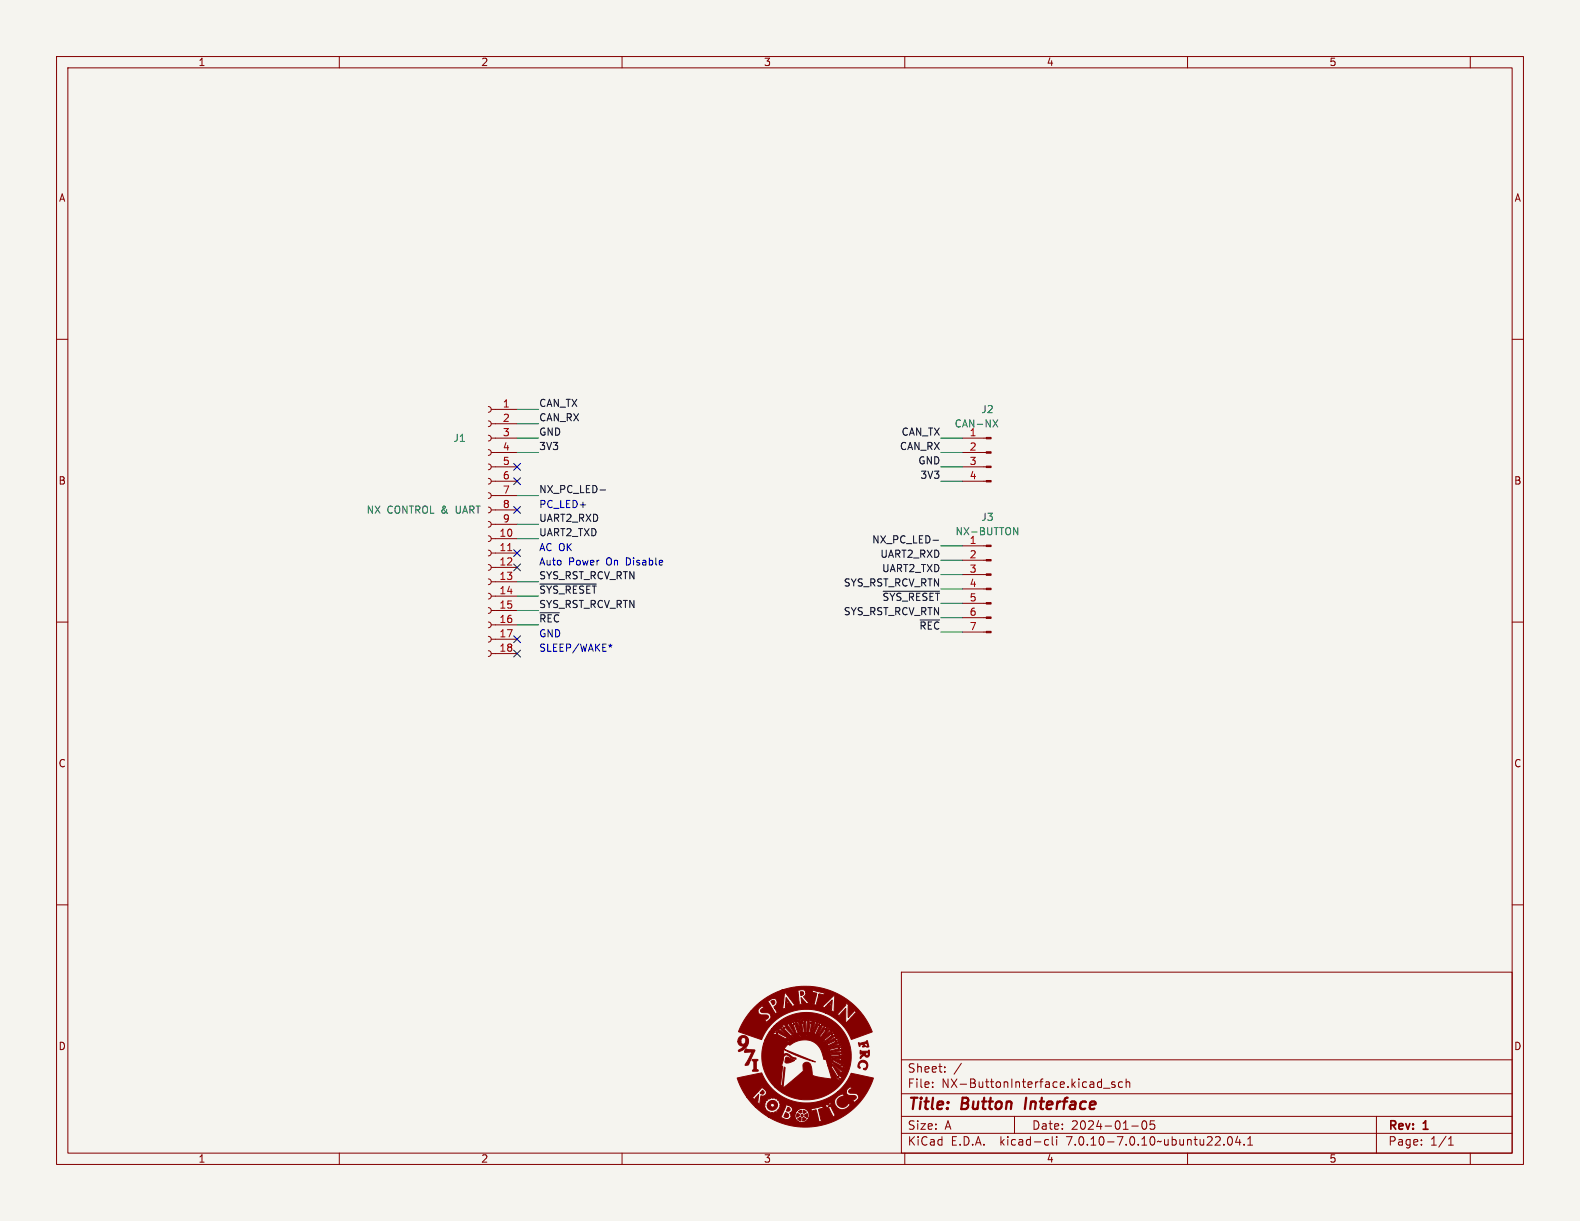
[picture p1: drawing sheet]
<svg xmlns="http://www.w3.org/2000/svg" width="279mm" height="216mm" viewBox="0 0 279 216" stroke-linecap="round" stroke-linejoin="round" font-family="sans-serif">
<path d="M0 0h279.4v215.9h-279.4z" fill="#f5f4ef" stroke="#f5f4ef" stroke-width=".18"/>
<g fill="none" stroke="#840000" stroke-width=".18">
<path d="M10 10h259.4v195.9h-259.4zM12 12h255.4v191.9h-255.4zM60 10v2M110 10v2M160 10v2M210 10v2M260 10v2M10 60h2M267.4 60h2M86.4 79.5l.3 .2 .2 .3-.2 .4-.3 .1M86.4 77l.3 .1 .2 .4-.2 .3-.3 .2M86.4 74.4l.3 .2 .2 .3-.2 .4-.3 .1"/>
<path d="M86.4 71.9l.3 .1 .2 .4-.2 .4-.3 .1M86.9 77.5h4.5M86.9 74.9h4.5M86.9 72.4h4.5M170.2 77.5h4.2M86.4 99.8l.3 .2 .2 .3-.2 .4-.3 .1M86.4 97.3l.3 .1 .2 .4-.2 .4-.3 .1M86.4 94.7l.3 .2 .2 .4-.2 .3-.3 .2M86.4 92.2l.3 .2 .2 .3-.2 .4-.3 .1M86.4 89.7l.3 .1 .2 .4-.2 .3-.3 .2M86.4 87.1l.3 .2 .2 .3-.2 .4-.3 .1M86.4 84.6l.3 .1 .2 .4-.2 .4-.3 .1"/>
<path d="M86.4 82l.3 .2 .2 .4-.2 .3-.3 .2M86.9 97.8h4.5M86.9 95.3h4.5M86.9 92.7h4.5M86.9 90.2h4.5M86.9 87.6h4.5M86.9 85.1h4.5M86.9 82.6h4.5M86.9 80h4.5M170.2 85.1h4.2M170.2 82.6h4.2M170.2 80h4.2"/>
<path d="M170.2 99.1h4.2M170.2 96.5h4.2M10 110h2M86.4 115.1l.3 .1 .2 .4-.2 .3-.3 .2M86.4 112.5l.3 .2 .2 .3-.2 .4-.3 .1M86.4 110l.3 .1 .2 .4-.2 .4-.3 .1M86.4 107.4l.3 .2 .2 .4-.2 .3-.3 .2M86.4 104.9l.3 .2 .2 .3-.2 .4-.3 .1M86.4 102.4l.3 .1 .2 .4-.2 .3-.3 .2M86.9 115.6h4.5M86.9 113h4.5M86.9 110.5h4.5"/>
<path d="M86.9 108h4.5M86.9 105.4h4.5M86.9 102.9h4.5M86.9 100.3h4.5M170.2 111.8h4.2M170.2 109.2h4.2M170.2 106.7h4.2M170.2 104.1h4.2M170.2 101.6h4.2M267.4 110h2M10 160h2M267.4 160h2"/>
<path d="M159.4 171.9h108v32h-108zM159.4 197.4h108M159.4 193.4h108M159.4 187.4h108M164.9 192.1v.2M164.9 191.4v.1M167.1 189.4v.2M167.1 188.7v.1M170 188l-1.3 1.9M179.4 197.4v3M194.6 191.3l.2 .1M194.8 190.8v1.5"/>
<path d="M194.8 192.2l-.2 .1M195.1 192.4h1.2M197.1 191.4l-.3-.1-.2 .2v.2l.5 .2v.3h-.5M198.5 191.4l-.4-.1-.3 .3v.4l.1 .2h.6M199.1 191.4l.3-.1 .3 .1 .1 .9M199.1 190.8v1.5M200.1 199.1h1.2M202.1 198.3l.2-.1a.81 .81 0 0 1 .6 .6 .81 .81 0 0 1-.3 .8l-.2 .1a.81 .81 0 0 1-.3-1.4zM204.1 198.2h-.7v.7l.2-.1h.5l.1 .2-.1 .5-.2 .2-.5-.2M243.4 197.4v6.5M60 203.9v2M110 203.9v2"/>
<path d="M159.4 200.4h108M160 203.9v2M185 201.5l.4 .1M185.4 202.4l-.4 .1M186.1 201v1.3l.2 .2M186.9 201v.1M186.9 201.5v1M210 203.9v2M216.4 202.3v.2M217.3 201.1l.1-.1a.81 .81 0 0 1 .6 .6 .81 .81 0 0 1-.3 .8l-.1 .1a.81 .81 0 0 1-.6-.6 .81 .81 0 0 1 .3-.8zM218.9 200.9l-.4 1.1h.9M219.2 201.5v1"/>
<path d="M220 202.3v.2M220.6 202.5h.9M220.6 201.4l.5-.4v1.5M251.4 202.3v.2M251.4 201.6v.1M256.1 202.5h.9M256.1 201.4l.5-.4v1.5M260 203.9v2"/>
</g>
<path d="M181.5 194.1l-.3 2" fill="none" stroke="#840000" stroke-width=".4"/>
<g fill="#840000" stroke="#840000" stroke-width=".18">
<path d="M130.4 190.6l4.3-.9a8.5 8.5 0 0 0 10 5.1h2.9l.1 .6 .5 .6-.1 .1h.3a1.43 1.43 0 0 0 1.9-.8l-.2-.3-.4 .5a.99 .99 0 0 1-1.6-.3 .99 .99 0 0 1 1-1.4l.1 .2 .2-.1-.2-.2a.32 .32 0 0 0-.2-.3 .32 .32 0 0 0-.4 .2l-.8 .6-.2 .6h-2.9a8.4 8.4 0 0 0 3.4-1.8l1.5 .1a.66 .66 0 0 0 .6 .6h.6a.42 .42 0 0 1 .6 .2 .42 .42 0 0 1-.4 .6l-.1-.1a.22 .22 0 0 0-.1 .2 .22 .22 0 0 0 .2 .2 .17 .17 0 0 0 .2 .2 .17 .17 0 0 0 .1-.2v-.1a.76 .76 0 0 0 .4-1.1l-.4-.3h-1a.35 .35 0 0 1-.2-.5 .35 .35 0 0 1 .5-.1l.1-.2-.4-.4-.5 .5-.2 .4h-1.5l.2-.1a13.7 13.7 0 0 0 2.3-3.1l3.8 .8a3.3 3.3 0 0 1-.7 1.8 12.7 12.7 0 0 1-17.9 5.1h2.1l.4 .2a1.45 1.45 0 0 0 1.2 .2l.4-.4v-.3h.6l.1 .1-.1 .1 .1 .1-.1 .1 .2 .1-.1 .1h.1l-.1 .1 .2 .1-.1 .1h.2v.1h.1l.1 .2 .1-.1 .2 .2 .1-.1 .1 .2 .1-.1 .3 .1 .1-.1h.1v-.1l.2 .1v-.2l.1 .1v-.2l.2 .1v-.2h.2l-.1-.1h.2l-.1-.2h.2l-.1-.1 .1-.1v-.3l.1-.1-.1-.1 .1-.1-.2-.2 .1-.1-.1-.1v-.1h-.2l.1-.2h-.2l.1-.1h-.2v-.1h-.1l-.1-.1-.1 .1-.1-.2h1.2l.2 .7 .1-.2 .6-.2 .4 1.6a.22 .22 0 0 1 .1 .3 .22 .22 0 0 1-.2 .1l.2 .2 .6-.2 .1-.2a.4 .4 0 0 1-.5-.5l-.1-.7a.41 .41 0 0 1-.1-.6 .41 .41 0 0 1 .6-.1v.1a.34 .34 0 0 0 .2-.3 .34 .34 0 0 0-.1-.3h.5l.1 .1a.86 .86 0 0 1 .8 .9l.2 .5a.28 .28 0 0 0 .2 .4 .28 .28 0 0 0 .4-.2l-.3-.6a1.42 1.42 0 0 1-.3-1.5l-.1-.1a.21 .21 0 0 0-.3-.2 .21 .21 0 0 0-.1 .3l-.3 .2v-.4l-.3 .6h-.5l-.1-.1-.1 .1-1.6 .4h-2.3v.1l-.1-.1-.1 .2-.1-.1v.2h-.2l.1 .1-.3 .1 .1 .1-.1-.1v.2l-.1 .1 .1 .1h-.2l.1 .2-.1 .1h-.6l-.2-.4a.68 .68 0 0 0 .4-.8 .68 .68 0 0 0-.7-.5l-.5-.2 .1 .3-.2 .5-.6 1.3-.2-.1-.1 .2h-2.1l-2.2-1.8 1.7 .1 .1 .3-.2 .2 .3-.1 .1 .2v.3l.2-.1 .4 .1v.2l.4-.2 .2 .2 .1-.2 .2-.1 .3 .1a.36 .36 0 0 1 .4-.5v-.2l.3-.3a.28 .28 0 0 1-.2-.2 .28 .28 0 0 1 .2-.3 .28 .28 0 0 1-.3-.2 .28 .28 0 0 1 .2-.3 .31 .31 0 0 1-.4-.1 .31 .31 0 0 1-.1-.4 .28 .28 0 0 1-.4 .1 .28 .28 0 0 1-.1-.3 .34 .34 0 0 1-.4 .2 .34 .34 0 0 1-.3-.2 .3 .3 0 0 1-.2 .3 .3 .3 0 0 1-.3-.1v.2l-.2 .2h-.3a.31 .31 0 0 1 .1 .4 .31 .31 0 0 1-.4 .1 .3 .3 0 0 1 .3 .3 .3 .3 0 0 1-.3 .3h-1.4l-1.6-1.8h.9l.6 .6a.94 .94 0 0 1 .6-.9l.1-.1-.2 1.2a.59 .59 0 0 0 .5 .6 .84 .84 0 0 1 0-1v-.3a.32 .32 0 0 1 .5-.2h.1a.69 .69 0 0 0 .5-.7 .69 .69 0 0 0-.6-.6l-.4-.3v.2l-1.4 1.6-.2-.1h-1l-1.1-1.8z"/>
<path d="M136.9 181.4l.4-.3h1.8l1.3 1.8 .2-.1 3.6 .1 .7-1.4a.45 .45 0 0 0 .4-.3 .45 .45 0 0 0-.1-.5l-.1 .3h-.2v-.3l-.3 .3v.5l-.6 1.3h-3.4l-1-1.5-.1-.5h.4l.1 .3a3.2 3.2 0 0 1 .9 1.7l.2-.1 2.6 .1 .8-2.2-.1-.1-.1 .2-.1-.2-.1 .1v.3l-.6 1.8h-2.4l-.5-1.3 .1-.6-.3-.3h.4l.2 .4 .5 1.8 .2-.1-.4-1.9h.3l.2 .4 .2 1.5 1.2 .1 .1-.5a2.35 2.35 0 0 1 .4-1.5l-.1-.4-.1 .3-.2-.1 .1-.3a.62 .62 0 0 0-.2 .9l-.2 1.5h-.8l-.2-1.6 .2-.5h.2l.1 .3v1.6a.13 .13 0 0 0 0 .2 .13 .13 0 0 0 .2-.1v-1.7l.2-.4-.1-.1a.17 .17 0 0 1-.2 .2 .17 .17 0 0 1-.1-.3l-.1 .3h-.2l-.3-.4 .1 .3-.2 .1-.2-.2v.4h-.3v-.3l-.2-.1v.3l-.2-.2-.5 .1-.1 .3h-.1l-.1-.3-.2 .3h-.5a.18 .18 0 0 1 0 .3 .18 .18 0 0 1-.2 0 .18 .18 0 0 1-.1-.2v.2h-1.8a7.8 7.8 0 0 1 10.2-.5 7.8 7.8 0 0 1 1.9 10.1 8 8 0 0 1-12.4 1.4l1 .1 .3-.3 .4-3.2 .1 .1-.3 3.6 3.3-2.8 .3-.4a1.04 1.04 0 0 1 .2-1.3 .9 .9 0 0 1 1.2 1l.1 .6a.61 .61 0 0 0 .7 .9l2.8 .4-.7-2.3h.5l.4 .7a2.12 2.12 0 0 1 .7 1.6l.4 .3v-.4h.2l.1 .3a.55 .55 0 0 0 .1-.6 .55 .55 0 0 0-.6-.3l-1-1.7-.8 .1-.1-.5h.6l.4 .2 1.2 1.2 .2 .4h.3a.17 .17 0 0 1-.2-.1 .17 .17 0 0 1 .1-.2 .17 .17 0 0 1 .2 .1l-1.6-1.4-.2-.4h-.3a.16 .16 0 0 1 .2 .2 .16 .16 0 0 1-.3 0h-.6l-.2-.5h.9l.6 .4a2.37 2.37 0 0 1 1.3 .9l.4-.1-.2-.1v-.2h.3l-.3-.3h-.5l-1.5-.8-.1 .2h-.9v-.2h-.4l-.1-.2a3.4 3.4 0 0 0-3.1-3.2 4.1 4.1 0 0 0-2.8 .9l-.4-.2-.7 .9 5.6 2.3-3.2-1.1-2.4-1.2v1a1.03 1.03 0 0 1 1.5 .4l.7 .2v.2l-.6-.1-1.1-.7-.5 .2-.1 .7-.3 1.1 .2 .1-.4 3.5h-1a7.6 7.6 0 0 1-2-7.6l4.6 .1a6 6 0 0 1 3-1 3.7 3.7 0 0 1 3.3 3.5l-.1-.6h.4l.1 .4 .1-.1a.3 .3 0 0 0 0-.3 .3 .3 0 0 0-.3-.1 .45 .45 0 0 1-.5-.6l.4-.1 .1 .3h.1a.36 .36 0 0 0-.1-.4 .36 .36 0 0 0-.5 .1l-.2-.3a.24 .24 0 0 1-.1-.4 .24 .24 0 0 1 .4 .1l.1 .1h.1l-.2-.5-.6 .2-.1-.1a.32 .32 0 0 1-.3-.3 .32 .32 0 0 1 .3-.3l.2 .2h.2l-.4-.4-.4 .4-.3-.3a.24 .24 0 0 1-.3-.2 .24 .24 0 0 1 .2-.3l.4 .2v-.1l-.6-.3a.35 .35 0 0 1-.1 .5 .35 .35 0 0 1-.5-.1 .3 .3 0 0 1-.3-.2 .3 .3 0 0 1 0-.3l.5 .1v-.1l-.7-.2v.5h-.9a.18 .18 0 0 1-.1-.3 .18 .18 0 0 1 .3-.1h.2l-.3-.1a.28 .28 0 0 0-.4 .1 .28 .28 0 0 0 .1 .4l-1 .2-.1-.3 .5-.2h-.3a.25 .25 0 0 0-.3 .2 .25 .25 0 0 0 .1 .3l-.5 .3a.28 .28 0 0 1-.2 .1 .28 .28 0 0 1-.3-.2l.4-.4-.5 .3 .2 .4-.3 .2h-4.5l.3-.6h3.8a.37 .37 0 0 0 .5 .4l-.3-.4 .5-.3a.23 .23 0 0 1 .4-.1 .23 .23 0 0 1 0 .3l-.2 .2 .5-.2-.2-.4 .7-.2a.23 .23 0 0 1 .3-.1 .23 .23 0 0 1 0 .4l-.4 .1 .4-.1a.3 .3 0 0 0 .3-.1 .3 .3 0 0 0-.1-.4h1.1v.4h-.5h.7v-.5l1 .3a.3 .3 0 0 1-.1 .3 .3 .3 0 0 1-.4 0h-.1l.6 .2 .2-.5 .7 .3a.24 .24 0 0 1 .1 .3 .24 .24 0 0 1-.2 .2l-.4-.1a.4 .4 0 0 0 .4 .2 .4 .4 0 0 0 .3-.3l.7 .6-.4 .2-.3-.1a.37 .37 0 0 0 .3 .3 .37 .37 0 0 0 .4-.2h.1l.4 .7-.4 .1-.2-.3h-.1l.1 .2a.41 .41 0 0 0 .7 0l.1 .6a.22 .22 0 0 1 0 .3 .22 .22 0 0 1-.3-.1l-.1-.3-.1 .1a.35 .35 0 0 0 .1 .4 .35 .35 0 0 0 .5-.1h.1l.1 .8h-.5v-.4v.5l.8-.1v.1l1.9 .5 .3-.1a.17 .17 0 0 1-.3-.1 .17 .17 0 0 1 .2-.2l-2.3-.2-.1-.5h.3v.2h1.3a.63 .63 0 0 0 .8 .1l-.2-.2 .1-.1h.2a.45 .45 0 0 0-.4-.2 .45 .45 0 0 0-.4 .2h-1.7l-.1-.4h.3a.43 .43 0 0 0 .7 .1l1.4-.1 .1-.1-.2-.1v-.1h.3a.74 .74 0 0 0-.9 .1l-1.7 .2-.1-.5h.3v.2l1.6-.3a.43 .43 0 0 0 .4 .1 .43 .43 0 0 0 .3-.4 .18 .18 0 0 1-.2 .1 .18 .18 0 0 1-.2-.1l.3-.2-.5-.1-.4 .3-1.3 .4h-.3l-.2-.4h.3l.1 .2 1.5-.6a.46 .46 0 0 0 .6-.3 .16 .16 0 0 1-.2 .2 .16 .16 0 0 1-.1-.2 .16 .16 0 0 1 .1-.2l-2 .9h-.3l-.3-.5h.3l.2 .2 1.2-.6h.6l.3-.3h-.4v-.1l.3-.2a.67 .67 0 0 0-.9 .4l-1.3 .6h-.3l-.2-.4h.3l.1 .2 1.4-.9 .4-.1 .1-.1-.3-.1 .1-.2h-.2l-.2 .3-1.4 .9h-.3l-.4-.4h.4l.1 .2 1.3-1a.45 .45 0 0 0 .4-.1 .45 .45 0 0 0 .1-.5l-.2 .3-.1-.1 .1-.3-.4 .2-.2 .4-1.1 .9h-.4l-.4-.3h.4a.23 .23 0 0 0 .3 0 .23 .23 0 0 0 .1-.2l1.3-1.1v-.3l-.2 .2v-.3l-.1 .1-.2 .4-1.2 1.2h-.4l-.5-.3h.5l.2 .1 .2-.3a2.11 2.11 0 0 1 1.1-1v-.4a.16 .16 0 0 1-.2 .1 .16 .16 0 0 1-.1-.2 .16 .16 0 0 1 .3-.1 .5 .5 0 0 0-.6 .6l-.9 1.2h-.5l-.7-.3 1 .1 .8-1.4 .3-.2v-.2a.16 .16 0 0 1-.3 0 .16 .16 0 0 1 .2-.2 .51 .51 0 0 0-.4 .6l-.8 1.3h-.8a5.8 5.8 0 0 0-4.6 .9h-3.8l.7-1.4h.7l.1 .3 .2 .1a1.47 1.47 0 0 1 1.3 .5l.6 .3 .4-.2-.4-.2a2.26 2.26 0 0 1-1.4-1l-.6-.1 .1 .1a.15 .15 0 0 1 0 .3 .14 .14 0 0 1-.2-.1l-.1-.1-.7 .1 .4-.6h1.1l1.9 1.5 .2-.1-1.7-1.6h-.3l.2 .2v.1l-1.4-.1 .4-.4h1.3l.2 .4 .5 .2 1.1 1.1 .3-.2-1.2-1.2a.59 .59 0 0 0-.8-.6 .22 .22 0 0 1 .3 .1 .22 .22 0 0 1-.1 .3l-.3-.2z"/>
<path d="M133 187.3h.1a.79 .79 0 0 1 .9 .2 .61 .61 0 0 0-.3 .8v.2a.51 .51 0 0 0 .4 .8l-.1 .1h-.7a.19 .19 0 0 1-.2-.1 .19 .19 0 0 1 .2-.2v-.9a.45 .45 0 0 0-.3-.7z"/>
<path d="M152.1 187.7a.87 .87 0 0 1 1.3 .2 .87 .87 0 0 1-.5 1.3l-.2-.2a.62 .62 0 0 0 .6-.8 .62 .62 0 0 0-.9-.4 .61 .61 0 0 0-.3 1.1 .42 .42 0 0 1-.4-.3 .42 .42 0 0 1 .1-.5z"/>
<path d="M131.9 185.5l1.2 .1a.25 .25 0 0 1 .4 .1 .25 .25 0 0 1-.1 .3l-.8 1.7a.65 .65 0 0 1-.8 .7l1.2-2.4-1 .1a.25 .25 0 0 1-.4-.1 .25 .25 0 0 1 .2-.4z"/>
<path d="M152.1 185.8l.2 .1h.8l.6-.2a1.11 1.11 0 0 1-.3 1.2h-.3a.35 .35 0 0 0-.3-.3 .35 .35 0 0 0-.3 .2l-.3 .4a.74 .74 0 0 1 .6-1h-.4l-.2 .2-.1-.2h.9a.32 .32 0 0 0 .2 .4 .32 .32 0 0 0 .3-.4h-1.4z"/>
<path d="M130.7 183.4a1 1 0 0 1 1.4 0 1 1 0 0 1 .1 1.3 1.63 1.63 0 0 1-1.6 1.2v-.2l1-.7a.91 .91 0 0 1-1.1-.7v-.1h.5a.46 .46 0 0 0 .6 .4 .46 .46 0 0 0 .3-.6 .45 .45 0 0 0-.5-.5 .45 .45 0 0 0-.4 .6v.1h-.5z"/>
<path d="M151.8 184.4h.5a1.29 1.29 0 0 0 1.1-.4l.2 .8a.22 .22 0 0 1 0 .3 .22 .22 0 0 1-.3 .1v-.3a.3 .3 0 0 0 0-.4 .3 .3 0 0 0-.4 .1v.3l.2 .1-.5 .1h-.1a.21 .21 0 0 0 .1-.4 .2 .2 0 0 0-.3 0l-.2 .1v.2h-.1z"/>
<path d="M133.4 178.1l.9-.8h1.2a.81 .81 0 0 1 .8 .7l.4 .6a.52 .52 0 0 1 .1 .7l.9-.4-.1-.1-.2 .1-.4-.6h1.3v.1l.8-.2-.2-.1v-.8h.2a.14 .14 0 0 0 .2 .1 .14 .14 0 0 0 0-.2 .14 .14 0 0 0-.2 0l-.2 .1 .1-.9 .7 .9a.43 .43 0 0 1 .2 .7h5.4l.8 .2a.52 .52 0 0 1 .3-.7l.3 .1a.14 .14 0 0 0 .1 .1 .14 .14 0 0 0 .1-.1l-.1-.2-.4 .1 .8-.7-.1 1.7-.3 .1 .8 .4 .1-.1a.91 .91 0 0 1-.2-1l.1-1.7a.38 .38 0 0 0-.6 .3l-1.7 1.5h-5.4l.6-.2h4h-4l.2-.1v-.1h-.3l-1.3-1.8a.22 .22 0 0 0-.3-.3 .22 .22 0 0 0-.1 .4l-.3 2.3-1.4 .1a.22 .22 0 0 1-.1-.3 .22 .22 0 0 1 .2-.2l.3-.3v-.4a.65 .65 0 0 0-.5-.6 .65 .65 0 0 0-.7 .3l-.7 .5h-1.2l.4-.3a12.7 12.7 0 0 1 3.5-1.9h2.7l.1 .2a.46 .46 0 0 1 .2 .6l.1 1.2a.28 .28 0 0 1-.2 .4v.1l.9-.1-.1-.1h-.1l-.2-1 1 1.1 .6-.1-.3-.2-.6-.7a.27 .27 0 0 1-.2-.2 .27 .27 0 0 1 .3-.3l.1-.5 1.6 .1a.24 .24 0 0 1 .3 0 .24 .24 0 0 1 0 .3l-.3 1.2a.24 .24 0 0 1-.1 .3 .24 .24 0 0 1-.3 0 .79 .79 0 0 0 .9 .2 .31 .31 0 0 1-.2-.2 .31 .31 0 0 1 .1-.4l.3-1.1h.1h-.1v-.2l.7 .2-.1 .1 .2 .1 .2-.7-.2 .1-.8-.1-1-.4-.2 .5h-1.1a.7 .7 0 0 0-1.1-.4h-3.2l.4-.1a12.7 12.7 0 0 1 15.6 7.5l-3.7 1.3a8.4 8.4 0 0 0-4.5-4.6h1.9l.7 .5-.1-.2 1.1-1.2-.1 2.5h.2l1.2-1.3a.52 .52 0 0 1 .7-.3l-.6-.7a.17 .17 0 0 0-.2 .2 .17 .17 0 0 0 .2 .1l-1 1.1 .1-2.2-.6-.4h-.1l.2 .2-.1 .4-1.3 1.3-.2-.1-.1 .1a6 6 0 0 1-3.1-.4l-2.1-.3a8.7 8.7 0 0 0-8.1 5.3l-4-1.4a12.2 12.2 0 0 1 2.2-3.6h1.2l.4 .6 .8 .1a.42 .42 0 0 1 .7 .3 .42 .42 0 0 1-.7 .4l.3 .4a.18 .18 0 0 0 .2 .1 .18 .18 0 0 0 .1-.2 .86 .86 0 0 0 .5-1l-.1-.2a1.8 1.8 0 0 0-1.5-.3 .4 .4 0 0 1-.1-.5 .4 .4 0 0 1 .5-.2l-.2-.3a.17 .17 0 0 0-.2-.2 .17 .17 0 0 0-.1 .2l-.5 .4-.1 .4h-1.2z"/>
<path d="M141 197.8l.5-.3 .2 .1v.5a.37 .37 0 0 1-.6-.2z"/>
<path d="M142 197.7l.1-.1 .5 .3a.48 .48 0 0 1-.7 .2z"/>
<path d="M142.3 197.1l.5-.2-.1 .7-.4-.3z"/>
<path d="M141 196.8a.34 .34 0 0 1 .4 .4 .34 .34 0 0 1-.5 .3z"/>
<path d="M142 196.3l.6 .3-.2 .1a.25 .25 0 0 1-.3 .1 .25 .25 0 0 1-.1-.3z"/>
<path d="M141.2 196.6l.5-.3v.5h-.1z"/>
<path d="M138.9 196.7l.5 .3a.4 .4 0 0 1-.1 .6 .4 .4 0 0 1-.6-.1l-.1-.1z"/>
<path d="M139.3 195.8a.37 .37 0 0 1 .4 .5 .37 .37 0 0 1-.6 .1z"/>
<path d="M146.6 195.5l.3-.1v.2l-.3 .1 .2-.1v-.2l-.2 .3z"/>
<path d="M135.9 194.9a.9 .9 0 0 1 1.3-.1 .9 .9 0 0 1 .1 1.2 .9 .9 0 0 1-1.2 .2l-.3-.3-.1-.4h.5l.4 .3 .3-.1v-.4a.37 .37 0 0 0-.4-.2 .37 .37 0 0 0-.3 .4h-.5z"/>
<path d="M134.8 192.8l.3 .3v.2a.41 .41 0 0 1-.7 0z"/>
<path d="M139 187h.3l1.2 .5a2.24 2.24 0 0 1-1.5 .4h-.1a.74 .74 0 0 1 0-.9z"/>
<path d="M148.1 190.4h.1v.2v-.2l.1 .2v-.2h-.2a.15 .15 0 0 1 .2 0 .15 .15 0 0 1-.1 .2 .15 .15 0 0 1-.1-.2l.1 .2z"/>
<path d="M148.7 188.2h.2v.2h-.2l.2-.1z"/>
<path d="M148.4 186.6h.2v.1h-.2h.2l-.2-.1 .2 .1z"/>
<path d="M148.3 185.2l.1-.1 .1 .2-.2 .1 .2-.2-.2 .1 .1-.1-.2 .1 .2-.2-.2 .2z"/>
<path d="M147.8 184h.2v.2h-.2l.2-.1h-.2h.2z"/>
<path d="M147 182.8h.2l-.1 .2h-.1l.2-.2-.2 .1 .1-.1-.1 .1z"/>
<path d="M137.3 182.5l.2 .2-.2-.2a.16 .16 0 0 1 .3 .1 .15 .15 0 0 1-.2 .2 .15 .15 0 0 1-.1-.2l.2 .1z"/>
<path d="M145.9 182l.2-.1 .1 .2h-.2l.1-.1-.2 .1 .2-.1-.2 .1 .2-.2z"/>
<path d="M138.5 181.6a.14 .14 0 0 1 .2 .1 .14 .14 0 0 1 0 .2 .14 .14 0 0 1-.2-.1l.2 .1-.2-.1h.2l-.2-.1 .2 .1z"/>
<path d="M144.7 181.1h.2v.2h-.2l.2-.1-.1-.1-.1 .2z"/>
<path d="M140.4 181h.1v.2h-.1l.1-.1-.1-.1-.1 .2z"/>
<path d="M143.4 180.8h.1v.2h-.1l.1-.2-.1 .2 .1-.2-.2 .1z"/>
<path d="M141.7 180.7l.2 .2-.2-.2 .2 .2-.1-.2h.1l.1 .2h-.2z"/>
<path d="M136.3 177.1a.37 .37 0 0 1 .7 0 .37 .37 0 0 1-.4 .5z"/>
<path d="M141.5 175.4a.36 .36 0 0 1 .6 .1 .36 .36 0 0 1-.3 .5h-.2z"/>
<path d="M174.4 85h.9v.2h-.9z"/>
<path d="M174.4 82.4h.9v.3h-.9z"/>
<path d="M174.4 79.9h.9v.2h-.9z"/>
<path d="M174.4 77.3h.9v.3h-.9z"/>
<path d="M174.4 111.6h.9v.3h-.9z"/>
<path d="M174.4 109.1h.9v.2h-.9z"/>
<path d="M174.4 106.6h.9v.2h-.9z"/>
<path d="M174.4 104h.9v.3h-.9z"/>
<path d="M174.4 101.5h.9v.2h-.9z"/>
<path d="M174.4 98.9h.9v.3h-.9z"/>
<path d="M174.4 96.4h.9v.2h-.9z"/>
<circle cx="141.8" cy="197.2" r=".2"/>
<circle cx="147.1" cy="188.5" r=".1"/>
<circle cx="147.1" cy="187.5" r=".08"/>
</g>
<path d="M89.8 97.4h.7" fill="none" stroke="#a90000" stroke-width=".18"/>
<path d="M175.6 74.2l.8 1.3M176.4 74.2l-.8 1.3M179.3 93.3l.7 1.3v-1.3" fill="none" stroke="#006464" stroke-width=".18"/>
<path d="M106.1 86.6h1M165 95.5h1M95.5 108.4h3.4M95.5 103.3h9.9M156.2 104.5h9.9M162.7 109.6h3.4" fill="none" stroke="#0f0f0f" stroke-width=".18"/>
<path d="M107.6 114.1l.3 .1M107.9 113.9v.3M107.9 114.2l-.2 .2M107.9 114.2l.2 .2M108.2 114.1l-.3 .1" fill="none" stroke="#0000c2" stroke-width=".18"/>
<g fill="none" stroke="#009600" stroke-width=".18">
<path d="M91.4 72.4h3.8M91.4 77.5h3.8M91.4 74.9h3.8M166.4 77.5h3.8M91.4 80h3.8M91.4 95.3h3.8M91.4 92.7h3.8M91.4 87.6h3.8M166.4 85.1h3.8M166.4 96.5h3.8M166.4 99.1h3.8M166.4 80h3.8"/>
<path d="M166.4 82.6h3.8M91.4 102.9h3.8M91.4 105.4h3.8M91.4 108h3.8M91.4 110.5h3.8M166.4 104.1h3.8M166.4 111.8h3.8M166.4 106.7h3.8M166.4 109.2h3.8M166.4 101.6h3.8"/>
</g>
<g fill="none" stroke="#000084" stroke-width=".18">
<path d="M90.8 97.2l1.2 1.2M90.8 99.7l1.2 1.2M90.8 81.9l1.2 1.3M90.8 89.6l1.2 1.2M90.8 84.5l1.2 1.2M92 97.2l-1.2 1.2M92 99.7l-1.2 1.2M92 81.9l-1.2 1.3M92 89.6l-1.2 1.2M92 84.5l-1.2 1.2M90.8 115l1.2 1.2M90.8 112.4l1.2 1.2"/>
<path d="M92 115l-1.2 1.2M92 112.4l-1.2 1.2"/>
</g>
<g font-size="2.8" fill="#840000">
<text x="160.4" y="196.8">Title:</text>
<text x="170.1" y="196.8">Button</text>
<text x="182.1" y="196.8">Interface</text>
</g>
<g font-size="2.1" fill="#840000">
<text x="160.4" y="189.9">Sheet:</text>
<text x="160.4" y="192.6">File:</text>
<text x="166.5" y="192.6">NX-ButtonInterface.kicad_sch</text>
<text x="160.4" y="202.8">KiCad</text>
<text x="160.4" y="200">Size:</text>
<text x="167.1" y="200">A</text>
<text x="168.1" y="202.8">E.D.A.</text>
<text x="177" y="202.8">kicad-cli</text>
<text x="182.4" y="200">Date:</text>
<text x="188.9" y="202.8">7.0.10-7.0.10~ubuntu22.04.1</text>
<text x="189.4" y="200">2024-01-05</text>
<text x="245.4" y="200.2">Rev:</text>
<text x="245.4" y="202.8">Page:</text>
<text x="251.8" y="200.2">1</text>
<text x="252.9" y="202.8">1/1</text>
</g>
<g font-size="1.8" fill="#840000">
<text x="35" y="11.9">1</text>
<text x="85" y="11.9">2</text>
<text x="135" y="11.9">3</text>
<text x="185" y="11.9">4</text>
<text x="235" y="11.9">5</text>
<text x="10.3" y="35.9">A</text>
<text x="267.7" y="35.9">A</text>
<text x="10.3" y="85.9">B</text>
<text x="267.7" y="85.9">B</text>
<text x="10.3" y="135.9">C</text>
<text x="267.7" y="135.9">C</text>
<text x="10.3" y="185.9">D</text>
<text x="267.7" y="185.9">D</text>
<text x="35" y="205.8">1</text>
<text x="85" y="205.8">2</text>
<text x="135" y="205.8">3</text>
<text x="185" y="205.8">4</text>
<text x="235" y="205.8">5</text>
</g>
<g font-size="1.8" fill="#a90000">
<text x="88.8" y="72.1">1</text>
<text x="88.8" y="74.7">2</text>
<text x="88.8" y="77.2">3</text>
<text x="171.4" y="77.2">1</text>
<text x="88.8" y="79.8">4</text>
<text x="88.8" y="82.3">5</text>
<text x="171.4" y="79.8">2</text>
<text x="171.4" y="82.3">3</text>
<text x="88.8" y="84.8">6</text>
<text x="88.8" y="87.4">7</text>
<text x="88.8" y="89.9">8</text>
<text x="171.4" y="84.8">4</text>
<text x="88.2" y="95">10</text>
<text x="88.8" y="92.5">9</text>
<text x="88.2" y="97.5">11</text>
<text x="88.2" y="100.1">12</text>
<text x="171.4" y="96.3">1</text>
<text x="171.4" y="98.8">2</text>
<text x="171.4" y="101.3">3</text>
<text x="88.2" y="102.6">13</text>
<text x="88.2" y="105.2">14</text>
<text x="88.2" y="107.7">15</text>
<text x="171.4" y="103.9">4</text>
<text x="171.4" y="106.4">5</text>
<text x="88.2" y="110.2">16</text>
<text x="88.2" y="112.8">17</text>
<text x="171.4" y="109">6</text>
<text x="171.4" y="111.5">7</text>
<text x="88.2" y="115.3">18</text>
</g>
<g font-size="1.8" fill="#0f0f0f">
<text x="95.2" y="72">CAN_TX</text>
<text x="95.2" y="77.1">GND</text>
<text x="95.2" y="74.6">CAN_RX</text>
<text x="159.3" y="77.1">CAN_TX</text>
<text x="95.2" y="79.7">3V3</text>
<text x="159" y="79.7">CAN_RX</text>
<text x="162.3" y="82.2">GND</text>
<text x="95.2" y="87.3">NX_PC_LED-</text>
<text x="162.7" y="84.7">3V3</text>
<text x="95.2" y="92.4">UART2_RXD</text>
<text x="95.2" y="94.9">UART2_TXD</text>
<text x="154.1" y="96.2">NX_PC_LED-</text>
<text x="155.6" y="98.7">UART2_RXD</text>
<text x="155.9" y="101.3">UART2_TXD</text>
<text x="95.2" y="102.5">SYS_RST_RCV_RTN</text>
<text x="95.2" y="105.1">~{SYS_RESET}</text>
<text x="95.2" y="107.6">SYS_RST_RCV_RTN</text>
<text x="149.1" y="103.8">SYS_RST_RCV_RTN</text>
<text x="155.9" y="106.3">~{SYS_RESET}</text>
<text x="95.2" y="110.1">~{REC}</text>
<text x="149.1" y="108.9">SYS_RST_RCV_RTN</text>
<text x="162.5" y="111.4">~{REC}</text>
</g>
<g font-size="1.8" fill="#006464">
<text x="168.7" y="75.8">CAN-NX</text>
<text x="173.4" y="73.3">J2</text>
<text x="80.1" y="78.3">J1</text>
<text x="64.7" y="91">NX</text>
<text x="68.4" y="91">CONTROL &amp;</text>
<text x="80.9" y="91">UART</text>
<text x="168.9" y="94.8">NX-BUTTON</text>
<text x="173.4" y="92.3">J3</text>
</g>
<g font-size="1.8" fill="#0000c2">
<text x="95.2" y="89.9">PC_LED+</text>
<text x="95.2" y="100.1">Auto</text>
<text x="95.2" y="97.5">AC OK</text>
<text x="100.5" y="100.1">Power</text>
<text x="107.3" y="100.1">On</text>
<text x="111" y="100.1">Disable</text>
<text x="95.2" y="112.8">GND</text>
<text x="95.2" y="115.3">SLEEP/WAKE*</text>
</g>
</svg>
